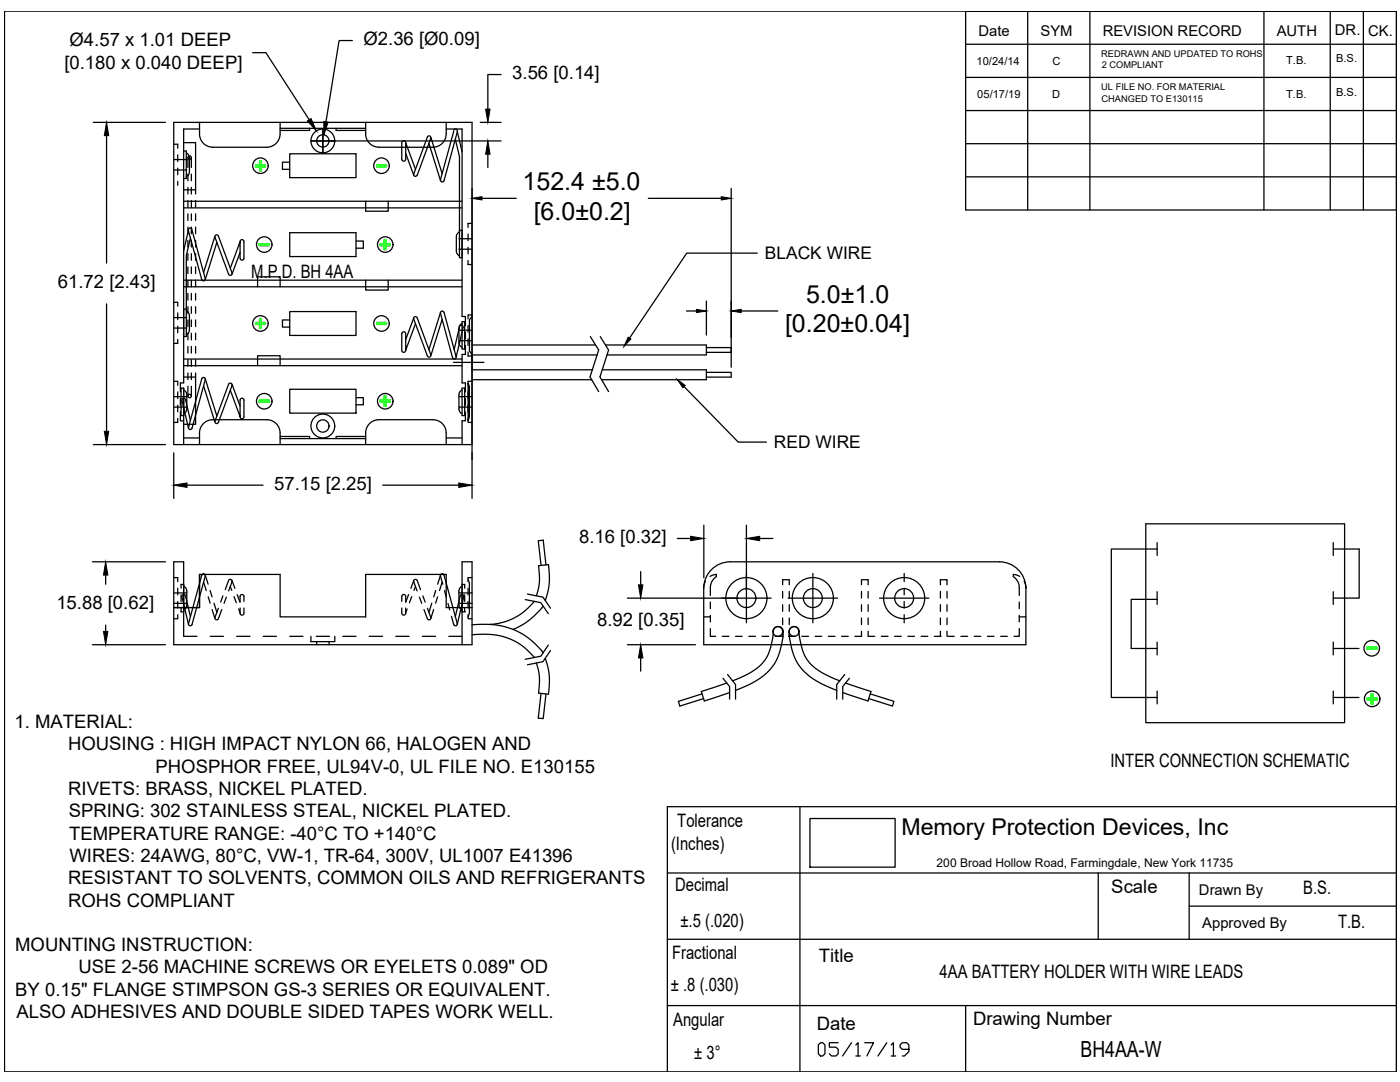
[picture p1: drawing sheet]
<svg xmlns="http://www.w3.org/2000/svg" width="279mm" height="216mm" viewBox="0 0 279 216" stroke-linecap="round" stroke-linejoin="round" font-family="sans-serif">
<!-- layer: 0__1_ -->
<g fill="none" stroke="#000" stroke-width=".25">
<path d="M192.7 8.8h86M192.7 15.4h86M205.1 2.2v39.7M217.5 2.2v39.7M252.2 2.2v39.7M265.5 2.2v39.7M272.1 2.2v39.7M278.7 2.2v211.7M34.7 24.4h59.5v64.3h-59.5zM34.7 33.9h2.6M34.7 31.8h2.6M34.7 28.8h.8v.8"/>
<path d="M35.5 30.9v1.3M35.5 33.5v1.4M35.5 36.2v.8M36.7 28.5h2.3v9.4h-2.3M36.7 30.1h.5v5.5h-.5M37.2 30.5a1.05 1.05 0 0 1 .6 1v2.8M37.5 31.5v1.9M37.5 34.7v1.4M37.5 37.4v1.3M37.8 34.3a1.05 1.05 0 0 1-.6 1M38.2 31.5v1.9M38.2 34.7v1.4"/>
<path d="M38.2 37.4v1.3M39 37.9v.8M39.8 24.4a4.8 4.8 0 0 0 .6 4 2.69 2.69 0 0 0 2.1 1h10.8a2.64 2.64 0 0 0 2.6-2.7v-2.3M39.8 25.7h-3.1v50.7h-.7v1.8M55.9 25.6h17.1M57.8 30.7h13.2v4.7h-13.2zM57.8 32.4h-1.4v1.4h1.4M61.8 25.6v.4h-5.9M67.1 25.6v.4h5.9M73 24.4a4.8 4.8 0 0 0 .6 4 2.69 2.69 0 0 0 2 1h10.8a2.64 2.64 0 0 0 2.6-2.7l.1-2.3M80.2 28.4a.39 .39 0 0 1 .4-.3 .39 .39 0 0 1 .4 .3M80.2 28.5v3.3a.39 .39 0 0 0 .4 .4 .39 .39 0 0 0 .4-.4v-3.3l1.9 5.3"/>
<path d="M81 30.6l1.6 4.4M85.3 27.3a.37 .37 0 0 1 .5-.2 .37 .37 0 0 1 .2 .5l-2.7 7.4a.37 .37 0 0 1-.5 .2 .37 .37 0 0 1-.2-.5l2.7-7.3M85.6 28.6l2.3 7.5M86 27.5l2.2 7.1M89.1 25.7h3.1v37.5h.7v1.8M90.5 26a.37 .37 0 0 1 .5-.3 .37 .37 0 0 1 .3 .5l.9 4.1M90.6 26.2l-2.7 9.6M90.9 27.8l.8 3.5v15a1.05 1.05 0 0 0-.6 1v2.8a1.05 1.05 0 0 0 .6 .9M91.3 26.4l-2.7 9.6a.37 .37 0 0 1-.4 .3 .37 .37 0 0 1-.3-.5M192.7 22.1h86M192.7 28.7h86M192.7 35.3h86"/>
<path d="M36.7 40.2h55.5M36.7 41.5h55.5M36.7 55.9h55.5M36.7 57.2h55.5M37.5 40v1.4M37.5 42.7v1.3M37.5 45.3v1.3M37.5 48v1.3M37.5 50.6v1.3M37.5 53.3v1.3M37.5 55.9v1.3M37.5 58.6v1.3"/>
<path d="M38 47.5l-.8 3.5v10.7M38.2 40v1.4M38.2 42.7v1.3M38.2 45.3v1.3M38.2 48v1.3M38.2 50.6v1.3M38.2 53.3v1.3M38.2 55.9v1.3M38.2 58.6v1.3M38.3 45.7a.37 .37 0 0 0-.4-.2 .37 .37 0 0 0-.3 .4l-.9 4.1M38.3 45.9l2.7 9.7a.37 .37 0 0 1-.3 .4 .37 .37 0 0 1-.4-.2l-2.7-9.7M39 40v1.4"/>
<path d="M39 42.7v1.3M39 45.3v1.3M39 48v1.3M39 50.6v1.3M39 53.3v1.3M39 55.9v1.3M39 58.6v1.3M42.9 47.2l-2.3 7.2M43.3 48.4l-2.3 7.4M45.6 54.7a.37 .37 0 0 0 .5 .2 .37 .37 0 0 0 .2-.4l-2.7-7.4a.36 .36 0 0 0-.5-.2 .36 .36 0 0 0-.2 .4l2.7 7.4M47.9 50.3l-1.6 4.4M47.9 48.2a.39 .39 0 0 1 .4-.4 .39 .39 0 0 1 .4 .4"/>
<path d="M48.7 48.2v3.3a.39 .39 0 0 1-.4 .4 .39 .39 0 0 1-.4-.4v-3.3l-1.9 5.3M51.4 57.2v-2h4.5v2M57.8 46.4h13.2v4.8h-13.2zM71 48.1h1.5v1.4h-1.5M73 40.2v1.9h4.5v-1.9M73 55.9v2h4.5v-2M91.6 49.7h2.6M91.6 47.6h2.6M92.2 45.9h-.5v5.5h.5M93.4 52v.8h.8M93.4 46.7v1.3M93.4 49.3v1.4"/>
<path d="M94.2 44.6h-.8v.8M278.7 41.9h-86v-39.7h86h-277.8v211.7h277.8M34.7 60.3h.8v.8M34.7 76.1h.8v.8M34.7 79.1h2.6M34.7 63.4h2.6M34.7 65.5h2.6M35.5 62.4v1.4M35.5 65.1v1.3M35.5 67.7v.8h-.8M35.5 78.2v1.3M36 79.5v1.3"/>
<path d="M36.1 77.5h.6v5.4h-.6zM36.3 79.9a.37 .37 0 0 1 .3-.4 .37 .37 0 0 1 .4 .2l1 4.2M36.3 79.9l1.3 5.5M36.6 77.8a1.05 1.05 0 0 1 .7 1v2.8M36.7 77.5v11.2M36.7 73h55.5M36.7 71.6h55.5M36.7 61.7h.5M36.7 75.2h2.3M37.2 62a1.09 1.09 0 0 1 .6 1v2.8a1.05 1.05 0 0 1-.6 1M37.2 61.7v5.5h-.5M37.5 61.2v1.3"/>
<path d="M37.5 63.8v1.4M37.5 66.5v1.3M37.5 69.1v1.4M37.5 71.8v1.3M37.5 74.4v1.3M37.5 77.1v1.9M38.2 61.2v1.3M38.2 63.8v1.4M38.2 66.5v1.3M38.2 69.1v1.4M38.2 71.8v1.3M38.2 74.4v1.3"/>
<path d="M38.2 77.1v1.9M39 75.2v9.5h-2.3M39 61.2v1.3M39 63.8v1.4M39 66.5v1.3M39 69.1v1.4M39 71.8v1.3M39 74.4v.8M40.6 77l2.3 7.1M41 75.6l2.3 7.4M45.7 76.5a.37 .37 0 0 1 .5 0 .37 .37 0 0 1 .1 .4l-2.7 7.4a.37 .37 0 0 1-.5 .2 .37 .37 0 0 1-.2-.5zM46 77.9l1.9 5.2v-3.3a.39 .39 0 0 1 .4-.3 .39 .39 0 0 1 .4 .3v3.3"/>
<path d="M46.3 76.7l1.6 4.3M51.4 73v-2h4.5v2M57.8 62.2h13.2v4.7h-13.2zM57.8 63.8h-1.4v1.5h1.4M57.8 77.7h13.2v4.7h-13.2zM71 79.3h1.5v1.5h-1.5M82.6 63.4l-1.6 4.4M82.9 64.6l-1.9 5.3v-3.3a.39 .39 0 0 0-.4-.4 .39 .39 0 0 0-.4 .4v3.3a.39 .39 0 0 0 .4 .4 .39 .39 0 0 0 .4-.4M86 70.8a.37 .37 0 0 1-.2 .4 .37 .37 0 0 1-.5-.2M86 70.8l-2.7-7.4a.37 .37 0 0 0-.5-.2 .37 .37 0 0 0-.2 .5l2.7 7.3M87.9 62.3l-2.3 7.5M88.2 63.7l-2.2 7.2"/>
<path d="M91.6 79.1h2.6M91.6 68h2.6M91.6 65.9h2.6M92.2 77.8a1.05 1.05 0 0 0-.6 1v2.8M92.2 64.5a1.05 1.05 0 0 0-.6 1v2.8a1.05 1.05 0 0 0 .6 1M92.2 64.2h.5v5.5h-.5zM92.2 77.5h.5v5.4h-.5zM92.4 65.3a.37 .37 0 0 0-.3-.4 .37 .37 0 0 0-.4 .3l-1.1 4.5M92.4 65.3l-1.4 5.9-2.4-8.9a.37 .37 0 0 0-.4-.2 .37 .37 0 0 0-.3 .4l2.4 8.9a.37 .37 0 0 0 .5 .2 .37 .37 0 0 0 .2-.4M92.9 68.9v1.8h-.7v5.7h.7v1.8M92.9 66.3v1.3M92.9 79.5v1.3"/>
<path d="M93.4 76.4l.3 .8v6l-.3 .7zM93.4 65v1.3M93.4 67.6v1.3M93.4 70.2v.8h.8M93.4 78.2v1.3M94.2 63.1l-.5 .7v6.3l.5 .6M94.2 62.8h-.8v.8M94.2 76.1h-.8v.8M34.7 81.2h2.6M35.5 80.8v1.4M35.5 83.5v.8h-.8M36 82.2v1.8h.7"/>
<path d="M36.7 87.4h3.1M37.3 81.6a1.05 1.05 0 0 1-.7 1M38.3 85.4a.37 .37 0 0 1-.4 .3 .37 .37 0 0 1-.3-.5l2.7-9.6a.36 .36 0 0 1 .4-.3 .36 .36 0 0 1 .3 .5l-2.7 9.6M39.8 88.7a4.8 4.8 0 0 1 .6-4 2.64 2.64 0 0 1 2.1-1h10.8a2.64 2.64 0 0 1 2.6 2.7v2.3M47.9 83.2a.39 .39 0 0 0 .4 .4 .39 .39 0 0 0 .4-.4M55.9 87.1h5.9v.4M55.9 87.5h17.1M73 88.7a4.8 4.8 0 0 1 .6-4 2.64 2.64 0 0 1 2-1h10.8a2.64 2.64 0 0 1 2.6 2.7l.1 2.3M73 87.1h-5.9v.4M89.1 87.4h3.1M91.6 81.6a1.05 1.05 0 0 0 .6 1M91.6 81.2h2.6"/>
<path d="M92.9 82.2v1.8h-.7v4.7M93.4 83.5v.8h.8M93.4 80.8v1.4M34.7 115.3h.8v.7M34.7 118.3h2.6M35.5 117.4v1.3M36.1 117.4v-.8h.6v10.4h2.6M36.1 118.7v1.3M36.6 117a1.05 1.05 0 0 1 .7 .9v2.9M39.8 114.6v6.6h-5.1h5.1zM39.8 114.6h16.1v8.5h17.1v-8.5h16.1v6.6h5.1M40.6 116.2l.6 1.6"/>
<path d="M41 114.7l.5 1.9M41.6 119.1l.3 1.3M41.9 117.8l.4 1.3M44.5 118.9l-.5 1.2M45 117.7l.6-1.9a.37 .37 0 0 1 .5-.2 .37 .37 0 0 1 .2 .5l-.7 1.8M45.2 119.2l-.5 1.2M46 117l.3 .8M46.3 115.8l.6 1.6M46.7 119l.5 1.3M47.3 118.6l.6 1.6M47.9 120v-1a.39 .39 0 0 1 .4-.4 .39 .39 0 0 1 .4 .4v1M80.2 120v-1a.39 .39 0 0 1 .4-.4 .39 .39 0 0 1 .4 .4v1"/>
<path d="M81.5 118.6l-.5 1.6M82.2 119l-.5 1.3M82.6 115.8l-.6 1.6M82.9 117l-.3 .8M83.7 119.2l.5 1.2M83.9 117.7l-.6-1.9a.37 .37 0 0 0-.5-.2 .37 .37 0 0 0-.2 .5l.6 1.8M84.4 118.9l.5 1.2M87 117.8l-.4 1.3M87.3 119.1l-.4 1.3M87.9 114.7l-.6 1.9M88.2 116.2l-.5 1.6M88.4 116.6l-.5-1.7a.37 .37 0 0 1 .3-.4 .37 .37 0 0 1 .4 .3l2.7 9.6a.37 .37 0 0 1-.3 .5 .37 .37 0 0 1-.5-.3"/>
<path d="M88.7 117.9l.4 1.2M91.6 118.3h2.6M92.2 117a1.05 1.05 0 0 0-.6 .9v2.9M92.2 116.6h.5v.8M92.7 118.7v1.3M93.4 115.6l.3 .7v6.1l-.3 .7M93.4 117.4v1.3M94.2 115.3h-.8v.7M140.8 116l-.4 1.3M141.7 115l1.3-.4v.5a2.63 2.63 0 0 0-1.2 2.2v1.5M144 119.4h9.9M149 114.4v9.9"/>
<path d="M156.2 116.7v-1h1.3v1M156.2 118v1.3M157.3 119.4h9.8M157.5 118v1.3M162.2 114.4v9.9M171.9 116.7v-1h1.4v1M171.9 118v1.3M173.3 118v1.3M175.5 119.4h9.9M180.4 114.4v1.6M180.4 117.4v1.3M187.7 116.7v-1h1.3v1"/>
<path d="M187.7 118v1.3M189 118v1.3M203.5 115l-1.3-.4v.5a2.66 2.66 0 0 1 1.2 2.2v1.5M204.4 116l.3 1.3M204.7 117v11.6h-64.3v-11.2a5.3 5.3 0 0 1 5.3-5.3h53.7a5.3 5.3 0 0 1 5.3 5.3M228.7 104.5h39.6v39.7h-39.6zM230.9 119.6h-5.1v9.8h5.1M230.9 109.6h-9.1v29.6h9.1M230.9 108.3v2.5M230.9 118.1v2.5M266.1 109.6h5.2v9.7h-5.2M266.1 108.3v2.5"/>
<path d="M266.1 118.1v2.5M34.7 120.4h2.6M35.5 120v1.3M35.5 122.7v.8h-.8M36.1 121.3v.8h.6v-10h-2v16.5h59.5v-16.5h-2v16.5M37.3 120.8a1.05 1.05 0 0 1-.7 .9M38 123l-1-4.1a.37 .37 0 0 0-.4-.3 .37 .37 0 0 0-.3 .5l1.3 5.5M38.3 124.6a.37 .37 0 0 1-.4 .3 .37 .37 0 0 1-.3-.5l2.7-9.6a.36 .36 0 0 1 .4-.3 .36 .36 0 0 1 .3 .4l-2.7 9.7M41.9 127h2.7M42.3 121.6l.6 1.7M42.7 120.4l.6 1.8M43.6 121.4l-.7 1.8a.36 .36 0 0 0 .2 .5 .36 .36 0 0 0 .5-.3l.7-1.8"/>
<path d="M47.2 127h2.7M47.9 122.3a.39 .39 0 0 0 .4 .4 .39 .39 0 0 0 .4-.4M47.9 121.3v1l-.3-.8M48.7 121.3v1M52.5 127h2.7M57.8 127h2.7M62.1 127v1h4.7v-1M63.1 127h2.7M63.2 128v.6M65.7 128v.6M68.4 127h2.6M73.7 127h2.6"/>
<path d="M79 127h2.6M80.2 122.3a.39 .39 0 0 0 .4 .4 .39 .39 0 0 0 .4-.4M80.2 121.3v1M81 121.3v1l.3-.8M84.3 127h2.6M85.3 121.4l.7 1.8a.36 .36 0 0 1-.2 .5 .36 .36 0 0 1-.5-.3l-.7-1.8M86.2 120.4l-.6 1.8M86.5 121.6l-.5 1.7M89.4 120.4l.4 1.3M89.6 127h2.6M90.1 123l.5 1.6M90.9 123l.9-4.1a.37 .37 0 0 1 .5-.3 .37 .37 0 0 1 .3 .5l-1.3 5.5"/>
<path d="M91.6 120.8a1.05 1.05 0 0 0 .6 .9M91.6 120.4h2.6M92.2 122.1h.7M92.7 121.3v.8M93.4 122.7v.8h.8M93.4 120v1.3M140.4 123.1h1.4M141.8 125.4v1.6h1M141.8 120.1v1.4M141.8 122.8v1.3M144.1 127h1.4M146.8 127h1.3"/>
<path d="M149.4 127h1.4M152.1 127h1.3M154.7 127h1.4M156.2 120.7v1.3M156.2 123.3v1.3M156.2 126v1M157.4 127h1.3M157.5 120.7v1.3M157.5 123.3v1.3M157.5 126v1M160 127h1.3M162.7 127h1.3"/>
<path d="M165.3 127h1.3M168 127h1.3M171.9 120.7v1.3M171.9 123.3v1.3M171.9 126v1h-1.3M173.3 120.7v1.3M173.3 123.3v1.3M173.3 126v1h1.3M175.9 127h1.3M178.5 127h1.4M180.4 120v1.3M180.4 122.7v1.6"/>
<path d="M181.2 127h1.3M183.8 127h1.4M186.5 127h1.3M187.7 120.7v1.3M187.7 123.3v1.3M187.7 126v1M189 120.7v1.3M189 123.3v1.3M189 126v1M189.1 127h1.4M191.8 127h1.3M194.4 127h1.3"/>
<path d="M197.1 127h1.3M199.7 127h1.3M203.4 125.4v1.6h-1M203.4 123.1h1.3M203.4 120.1v1.4M203.4 122.8v1.3M230.9 128.1v2.6M230.9 137.9v2.6M266.1 128.1v2.6M266.1 137.9v2.6M266.1 139.2h5.1M266.1 129.4h5.1"/>
<path d="M133.2 174.2h145.5M159.6 161v52.9M219.2 174.2v13.2M237.3 174.2v13.2M133.2 187.4h145.5M237.3 180.8h41.4M133.2 213.9v-52.9h145.5v52.9M133.2 200.7h145.5M192.7 200.7v13.2"/>
<circle cx="37.8" cy="31.5" r=".34"/>
<circle cx="52" cy="33.1" r="1.55"/>
<circle cx="64.4" cy="28.1" r="2.38"/>
<circle cx="64.4" cy="28.1" r="1.23"/>
<circle cx="76.1" cy="33.1" r="1.55"/>
<circle cx="52.7" cy="48.8" r="1.55"/>
<circle cx="76.9" cy="48.8" r="1.55"/>
<circle cx="37.8" cy="79" r=".34"/>
<circle cx="52" cy="64.5" r="1.55"/>
<circle cx="76.1" cy="64.5" r="1.55"/>
<circle cx="52.7" cy="80.1" r="1.55"/>
<circle cx="64.4" cy="85" r="2.38"/>
<circle cx="64.4" cy="85" r="1.23"/>
<circle cx="76.9" cy="80.1" r="1.55"/>
<circle cx="149" cy="119.3" r="4.1"/>
<circle cx="149" cy="119.3" r="1.89"/>
<circle cx="162.2" cy="119.3" r="4.1"/>
<circle cx="162.2" cy="119.3" r="1.89"/>
<circle cx="180.4" cy="119.3" r="4.1"/>
<circle cx="180.4" cy="119.3" r="1.89"/>
<circle cx="155.2" cy="126" r=".97"/>
<circle cx="158.5" cy="126" r=".97"/>
<circle cx="273.8" cy="129.4" r="1.55"/>
<circle cx="273.8" cy="139.5" r="1.55"/>
</g>
<g fill="none" stroke="#0f0" stroke-width=".25">
<path d="M51 32.9h.1M51.1 32.9l-.1 .1M51.2 32.9l-.2 .2M51.3 33.3l.4-.4-.4 .4M51.3 32.9l-.3 .3M51.4 32.9l-.4 .4M51.5 32.9l-.5 .4M51.5 32.9l-.4 .4M51.6 32.9l-.4 .4 .4-.4M51.7 32.9l-.4 .4M51.8 33.9l.4-.3-.4 .4M51.8 32.6l.4-.4-.4 .4"/>
<path d="M51.8 32.1h.1M51.9 32.1l-.1 .1M52 32.1l-.2 .2M52 34.1h.1M52 33l.2-.2-.5 .5M52 32.8l.2-.1-.7 .6M52 32.7l-.6 .6 .4-.4M52 32.5l.2-.2-.4 .4M52 32.2l.1-.1-.3 .4M52 33.9l-.2 .2M52 33.5l-.2 .2M52 33.3l-.2 .2"/>
<path d="M52 32.8l-.5 .5M52 32.1l-.2 .3M52.1 32.1l-.3 .2M52.2 34.1h.1M52.2 34l-.1 .1M52.2 33.9l-.1 .2M52.2 33.9l-.2 .2M52.2 33.8l-.3 .3M52.2 33.7l-.3 .4 .1-.1M52.2 33.7l-.4 .4M52.2 33.5l-.4 .4M52.2 33.4l-.4 .4 .2-.2"/>
<path d="M52.2 33.4l-.2 .2M52.2 33.3l-.4 .5M52.2 32.8l-.5 .5M52.2 32.7l-.2 .2M52.2 32.7l-.6 .6M52.2 32.5l-.7 .8 .7-.8M52.2 32.4l-.4 .4M52.2 32.4l-.4 .5 .2-.3M52.2 32.3l-.4 .4zM52.2 32.1l-.4 .4 .4-.4M52.2 33.3l.5-.4-.4 .4M52.3 32.9l-.5 .5 .6-.5-.6 .5 .4-.5-.2 .2"/>
<path d="M52.4 32.9l-.4 .4M52.5 32.9l-.7 .6 .2-.2M52.5 32.9l-.7 .7 .2-.2M52.6 32.9l-.6 .6M52.7 32.9l-.3 .4M52.8 32.9l-.4 .4M52.9 32.9l-.4 .4M53 33.3h.1M53 33.2l-.1 .1M53 33.1l-.2 .2M53 32.9l-.3 .4M53 32.9l-.4 .4"/>
<path d="M75.1 32.9h.2l-.2 .1M75.2 32.9h-.1M75.3 33.3l.4-.4-.4 .4M75.3 32.9l-.2 .1M75.3 33.3l.5-.4-.3 .4M75.4 32.9l-.3 .2M75.5 32.9l-.4 .3M75.5 32.9l-.4 .4M75.6 33.3l.4-.4-.4 .4M75.6 32.9l-.4 .4 .4-.4M75.9 32.9l-.3 .4M76.1 32.9l-.4 .4"/>
<path d="M76.1 33.2l.5-.3-.4 .4M76.1 32.9l-.3 .4 .4-.4-.4 .4M76.1 33.1l-.1 .2M76.1 32.9l-.3 .4M76.2 32.9h-.1M76.3 32.9l-.4 .4M76.4 32.9l-.5 .4 .2-.2M76.4 32.9l-.4 .4 .5-.4M76.7 32.9l-.5 .4M76.7 32.9l-.4 .4M76.7 32.9l-.3 .4M76.8 32.9l-.3 .4 .4-.4-.4 .4"/>
<path d="M76.9 32.9l-.4 .4M77 32.9l-.3 .4M77.1 32.9l-.4 .4M77.1 33l-.2 .3 .2-.2-.1 .2 .1-.1M77.1 33l-.3 .3M77.1 32.9l-.3 .4 .3-.4M51.7 49h.1M51.7 48.9l.2 .1M51.7 48.8l.2 .2M51.7 48.8l.3 .2M51.7 48.7l.4 .3M51.7 48.6l.4 .4"/>
<path d="M51.8 48.6l.4 .4M51.8 48.6l.5 .4M52.1 48.6l.4 .4-.4-.4M52.1 48.6l.4 .4M52.2 48.6l.4 .4-.4-.4M52.3 49l-.4-.4 .5 .4M52.3 48.6l.4 .4M52.4 48.6l.4 .4M52.4 48.6l.3 .3M52.5 48.6l.4 .4M52.7 48.8l-.2-.2 .5 .4M52.7 48.7l.3 .3-.4-.4 .1 .1"/>
<path d="M52.7 48.7l.4 .3M52.7 49h.1M52.8 48.6l.4 .4-.4-.4M52.8 48.6l.5 .4M52.9 48.6l.4 .4M53 48.6l.3 .4M53 48.6l.5 .4M53.2 48.6l.4 .4M53.4 48.6l.3 .3M53.5 49l-.4-.4 .4 .4M53.5 48.6l.2 .2M53.6 48.6l.1 .2"/>
<path d="M53.7 48.6v.1M53.7 49l-.5-.4 .5 .4M75.9 49h.1M75.9 48.9v.1M75.9 48.8l.1 .2M75.9 48.8l.3 .2M75.9 48.6l.4 .4-.4-.4M75.9 48.6l.4 .4M76 48.6l.4 .4-.4-.4M76.1 48.6l.4 .4M76.2 49l-.3-.3 .3 .3M76.2 48.6l.4 .4"/>
<path d="M76.3 48.6l.6 .6M76.4 48.6l.7 .7M76.5 48.6l.6 .7M76.5 48.6l.4 .4M76.5 48.6l.6 .6zM76.6 48.6l.5 .5M76.7 49.8h.1M76.7 49.7l.1 .1M76.7 49.5l.2 .3M76.7 49.6l.2 .1M76.7 49.4l.3 .4M76.7 49.4l.4 .4"/>
<path d="M76.7 49.2l.2 .2M76.7 49l.2 .3M76.7 48.5l.2 .3M76.7 48.5l.2 .2M76.7 48.4l.2 .2M76.7 48.3l.2 .2M76.7 48.2l.2 .2M76.7 48.2l.8 .8M76.7 47.9l.4 .4M76.7 47.8l.4 .5zM76.8 49.8l-.1-.2 .2 .2M76.9 49.8h.1"/>
<path d="M76.9 49.7l-.2-.2 .3 .3M76.9 49.5l.2 .3-.4-.5 .4 .3M76.9 49.3l-.2-.1 .4 .3M76.9 48.8l-.3-.2 .5 .5M76.9 48.8l-.2-.2 .4 .4M76.9 48.5l.5 .5-.7-.7 .2 .3M76.9 48.3l.2 .2-.4-.4 .4 .4M76.9 48.3l-.2-.2 .4 .3M76.9 48.2l-.2-.2 .4 .4M76.9 47.9l-.1-.1 .1 .1M76.9 47.9h.1M76.9 47.8l.2 .1"/>
<path d="M76.9 49.2l.2 .2M76.9 49.1l.2 .3M76.9 48.9l.2 .2M76.9 48.6l.3 .4-.3-.3M76.9 48.7l.3 .3M76.9 48.6l.4 .4M76.9 48.5l.5 .5M76.9 47.9l.2 .3-.2-.2M76.9 47.8l.2 .3M76.9 47.9l.2 .2M77.1 49.5l-.2-.3 .2 .3M77.1 47.9h.1"/>
<path d="M77.1 48.6l.5 .4-.3-.4M77.3 48.6l.4 .4M77.4 48.6l.4 .4-.4-.4M77.5 48.6l.4 .4M77.6 48.6l.3 .3M77.7 48.6l.2 .1M77.7 49l-.3-.4 .4 .4M77.9 48.7h.1M51 64.7l.4-.3-.4 .3M51 64.4h.1M51.1 64.7l.5-.3-.4 .3M51.1 64.4l-.1 .1"/>
<path d="M51.2 64.4l-.2 .1M51.3 64.4l-.3 .2M51.5 64.4l-.5 .3M51.7 64.4l-.5 .3M51.7 64.4l-.4 .3 .4-.3M51.8 79.9h-.1M51.8 65l.6-.6-.6 .6M51.8 64.3l.4-.4-.8 .8M51.8 63.6h.1M51.8 79.9l-.1 .1M51.9 79.9l-.2 .1M51.9 63.6l-.1 .1"/>
<path d="M52 63.6l-.2 .2M52 65.5h.1M52 65.5l.2-.2-.3 .2M52 65.4l.2-.3-.4 .4M52 65.1l-.2 .3M52 64.7l.3-.3-.5 .5M52 64.6l.2-.2-.4 .4zM52 64.3l.2-.1-.6 .5M52 64.2l.2-.1-.7 .6M52 64l-.2 .3M52 79.9l-.3 .2M52.1 63.6l-.3 .3"/>
<path d="M52.1 65.5h.1M52.1 63.6l-.3 .4 .4-.4M52.2 65.5h.1M52.2 65.2l-.3 .3M52.2 65.1l-.4 .4M52.2 65l-.4 .4 .2-.2M52.2 64.9l-.4 .4 .4-.4-.2 .2M52.2 64.3l-.5 .4M52.2 64.2l-.5 .5M52.2 64l-.7 .7M52.2 63.8l-.4 .4M52.2 63.7l-.4 .5 .2-.3-.2 .2"/>
<path d="M52.2 63.7l-.4 .4M52.2 65.4l-.1 .1M52.2 65.4l-.2 .1M52.2 65.1l-.2 .2M52.2 64.2l-.2 .2M52.2 64l-.2 .2M52.2 63.9l-.2 .2M52.2 79.9l-.5 .4M52.3 79.9l-.4 .4 .5-.4-.3 .4M52.3 64.7l.5-.3-.5 .3M52.4 64.4l-.6 .5M52.4 64.7l.5-.3-.4 .3"/>
<path d="M52.4 64.4l-.4 .4M52.5 79.9l-.3 .4M52.5 64.4l-.7 .7M52.5 64.4l-.7 .7 .2-.3M52.6 64.4l-.8 .7M52.6 64.4l-.8 .8 .4-.4M52.7 64.4l-.5 .3M52.7 79.9l-.4 .4M52.7 80l-.2 .3 .2-.3M52.8 64.4l-.4 .3M52.8 79.9l-.4 .4M52.9 79.9l-.5 .4"/>
<path d="M53 64.4l-.5 .3M53 79.9l-.5 .4 .2-.2M53 64.7h.1M53 64.5l-.3 .2M53 64.4l-.3 .3 .3-.2M53 64.4l-.4 .3M53 64.7h-.1M53 64.6l-.1 .1M53 64.6l-.2 .1M53.1 79.9l-.4 .3M53.2 79.9l-.4 .4M53.3 79.9l-.3 .4"/>
<path d="M53.4 79.9l-.3 .4M53.5 79.9l-.4 .4 .4-.4M53.6 79.9l-.3 .4M53.7 79.9l-.4 .4M53.7 80l-.3 .3 .3-.3M75.1 64.7l.5-.3-.4 .3M75.1 64.4h.2l-.2 .1M75.2 64.4h-.1M75.3 64.4l-.2 .1M75.4 64.4l-.3 .2M75.5 64.4l-.4 .3M75.5 64.7l.5-.3-.4 .3"/>
<path d="M75.6 64.7l.4-.3-.4 .3M75.7 64.4l-.5 .3M75.7 64.4l-.4 .3 .5-.3M75.8 64.4l-.4 .3 .5-.3M75.9 79.9h.1M76 79.9h-.1M76 79.9l-.1 .1M76.1 64.4l-.4 .3M76.1 64.7l.5-.3-.4 .3M76.1 64.6l-.1 .1M76.2 79.9l-.3 .2 .3-.2M76.2 64.4l-.4 .3 .3-.3"/>
<path d="M76.2 79.9l-.3 .4M76.3 64.4l-.4 .3 .2-.2M76.3 79.9l-.4 .4M76.4 64.4l-.5 .3 .2-.1M76.4 64.4l-.4 .3 .5-.3M76.5 79.9l-.4 .4M76.6 79.9l-.4 .4M76.7 64.4l-.5 .3M76.7 79.9l-.5 .4M76.7 64.4l-.4 .3M76.7 79.1h.1M76.7 64.4l-.3 .3"/>
<path d="M76.7 64.7l.4-.3-.3 .3M76.8 79.1l-.1 .1M76.9 64.4l-.5 .3M76.9 79.1l-.2 .1M76.9 64.4l-.4 .3 .4-.3M76.9 79.1h.1M76.9 79.1l-.2 .2M76.9 79.2l-.2 .3M76.9 79.9l.2-.2-.5 .6M77 64.4l-.3 .3M77 79.1l-.3 .3 .2-.2M77 79.1l-.1 .1"/>
<path d="M77.1 79.1l-.2 .1M77.1 64.4l-.4 .3M77.1 79.1l-.4 .4M77.1 79.1l-.4 .5 .2-.2M77.1 79.2l-.4 .5 .4-.4M77.1 79.3l-.4 .4M77.1 79.4l-.4 .4M77.1 79.5l-.8 .8M77.1 79.5l-.7 .8M77.1 79.6l-.7 .7M77.1 79.7l-.6 .6M77.1 79.8l-.4 .5"/>
<path d="M77.1 79.6l-.2 .2M77.1 79.8l-.2 .2M77.1 64.7h.1M77.1 64.5l-.2 .2h.2M77.1 64.4l-.3 .3 .3-.2M77.2 79.9l-.5 .5M77.2 79.9l-.5 .4M77.3 79.9l-.6 .5M77.4 79.9l-.7 .7 .7-.7-.5 .5M77.5 79.9l-.6 .5M77.7 79.9l-.4 .4M77.7 79.9l-.3 .4"/>
<path d="M77.8 79.9l-.3 .4M77.9 79.9l-.3 .4M51.7 80.2l.4-.3-.4 .3M51.8 80.3l.4-.4-.3 .4M52.2 80.3l.4-.4-.4 .4M52.6 80.3l.4-.4zM52.7 80.1l-.1 .2M52.7 80.2l.5-.3-.4 .4M53.3 80.3l.4-.4-.3 .4M53.7 80.2l-.1 .1 .1-.2-.2 .2 .2-.3-.2 .3M53.7 80.2v.1M75.9 80l.2-.1-.2 .2"/>
<path d="M76 80.3l.4-.4-.4 .4M76.9 80.4l-.2 .2M76.9 80.4l-.2 .3M76.9 80.7l-.2 .2M76.9 80.8l.2-.2-.4 .4zM77 81.1l.1-.2-.1 .2M77.1 80.3l-.4 .5M77.1 80.4l-.4 .4 .4-.4-.2 .2M77.1 80.5l-.4 .4M77.1 80.6l-.4 .4M77.1 80.7l-.4 .4M77.1 80.7l-.3 .4"/>
<path d="M77.1 80.8l-.3 .3M77.1 80.3l-.2 .2M77.1 80.5l-.2 .2M77.1 80.9l-.2 .2M77.1 81l-.1 .1M77.1 81v.1M77.1 80.3l.5-.4-.3 .4M77.7 80.3l.2-.2-.1 .2M77.8 80.3h.1M77.9 80.1l-.3 .2M272.8 129.2h.1M272.9 139.4l.2-.1-.2 .2"/>
<path d="M272.9 139.3h.1M272.9 129.2l-.1 .1M273 129.2l-.2 .2M273 129.2l-.2 .3M273.1 129.6l.5-.4-.4 .4M273.1 139.3l-.2 .2M273.1 129.2l-.3 .3M273.2 139.3l-.3 .3M273.2 129.2l-.4 .4 .4-.4M273.2 129.6l.5-.4-.4 .4M273.2 139.3l-.3 .4 .4-.4-.4 .4M273.3 129.2l-.4 .4"/>
<path d="M273.4 139.3l-.4 .4M273.4 129.2l-.4 .4M273.4 139.3l-.3 .4M273.4 129.2l-.3 .4 .4-.4M273.5 139.3l-.4 .4 .5-.4M273.6 138.5l.4 .4M273.6 138.7l.4 .4-.4-.6 .4 .4M273.6 138.8l.4 .4M273.6 138.9l.4 .3M273.6 139l.4 .3M273.6 139.1l.4 .5M273.6 139.4l.1 .1"/>
<path d="M273.6 139.5l.4 .4M273.6 139.6l.4 .4M273.6 139.7l.4 .4-.4-.3M273.6 139.8l.4 .4M273.6 139.9l.4 .4M273.6 140l.4 .4M273.7 138.5l.3 .3M273.7 139.5l.3 .3M273.7 139.3l-.5 .4M273.7 139.7l.5-.4-.4 .4M273.7 139.3l-.3 .4M273.8 139.5l-.2-.2 .4 .5"/>
<path d="M273.8 129.2l-.5 .4M273.8 129.4l-.2 .2M273.8 138.5l.2 .3M273.8 138.5l.2 .2M273.8 139.3l-.4 .4 .5-.4M273.8 139.5l-.2-.2 .4 .4M273.8 139.6l.4-.3-.4 .4M273.8 139.3l-.3 .4M273.9 129.6l.5-.4-.4 .4M273.9 129.2l-.4 .4 .4-.4M273.9 138.5l.1 .1M273.9 129.2l-.3 .4 .4-.4"/>
<path d="M274 139.3l-.2 .1M274 139.5l-.4-.4 .4 .4M274 139.3l-.4 .4M274 138.5h.1M274 139.1l-.4-.4 .4 .5M274 139.4l-.4-.4 .4 .4M274.1 139.3l-.3 .2M274.1 129.2l-.4 .4M274.1 129.2l-.3 .4M274.3 139.3l-.5 .4M274.3 139.3l-.4 .4M274.4 139.3l-.4 .4"/>
<path d="M274.4 129.2l-.4 .4M274.5 139.3l-.5 .4-.4-.5 .3 .3M274.5 129.2l-.4 .4M274.5 139.3l-.4 .4M274.6 139.3l-.5 .4M274.6 129.2l-.4 .4M274.6 139.3l-.4 .4M274.7 129.2l-.4 .4M274.7 139.3l-.5 .4M274.7 139.3l-.4 .4 .4-.4M274.7 129.2l-.4 .4 .5-.4M274.8 129.5l-.1 .1"/>
<path d="M274.8 129.4l-.2 .2M274.8 129.3l-.3 .3M274.8 129.2l-.4 .4M274.8 139.3l-.4 .4M274.8 139.6v.1M274.8 139.6l-.1 .1M274.8 139.5l-.2 .2M274.8 139.4l-.3 .3M274.8 139.3l-.3 .4M273.6 140l.4 .5M273.6 140.2l.3 .3M273.6 140.3l.2 .2"/>
<path d="M273.6 140.4l.1 .1M273.8 140.5l-.2-.2 .2 .2M274 140.5l-.4-.4 .4 .4M274 140l-.4-.4 .4 .5"/>
</g>
<!-- layer: 0 -->
<g fill="none" stroke="#000" stroke-width=".25">
<path d="M50.4 10.5h2.7l8.6 13.4M70.3 8.1h-2.6l-2.6 16.2M100 14.9h-2.6v6.9M18.6 24.4h14.4M21.3 27.1v25.4M62.1 28.1h37.9M64.4 25.7v4.8M95.9 24.4h4.1M97.4 30.8v2.6M21.3 60.6v25.5M90.5 72.3h6.1M94.2 70.8v3"/>
<path d="M18.6 88.7h14.4M34.7 90.4v9.1M37.3 96.8h15.2M76.4 96.8h15.2M94.2 90.4v9.1M18.4 112.1h14.6M21.1 114.7v1.9M125.2 119.4h22.1M127.9 114.1v2.6M135.2 107.4h2.6M140.5 104.8v10.5M149 104.8v12.9"/>
<path d="M151.6 107.4h2.7M18.4 128.6h14.6M21.1 124.7v1.3M125.2 128.6h13.6M127.9 131.3v2.6"/>
</g>
<g fill="#000" stroke="#000" stroke-width=".2">
<path d="M21.3 24.4l.4 2.7h-.9zM61.3 24.1l.8-.4 1 2.4zM64.6 24.2l.9 .2-.9 2.5zM97.4 28.1l.4 2.7h-.9zM96.9 21.8h.9l-.4 2.6zM20.8 86.1h.9l-.4 2.6zM34.7 96.8l2.6-.4v.9zM91.6 96.4l2.6 .4-2.6 .5zM21.1 112.1l.4 2.6h-.8zM127.4 116.7h.9l-.4 2.7zM137.8 107l2.7 .4-2.7 .5zM149 107.4l2.6-.4v.9z"/>
<path d="M20.7 126h.8l-.4 2.6zM127.9 128.6l.4 2.7h-.9z"/>
</g>
<!-- layer: DIM -->
<g fill="none" stroke="#000" stroke-width=".25">
<path d="M94.2 37.6v54.1M96.2 39.6h6.8M129.4 39.6h14.5M145.9 37.6v35.7M151.1 50.5h-14l-11.5 17M94.2 68.8h24.7M94.2 70.8h25M94.2 73.8h24M94.2 75.8h23.9M117.8 67.2l1.7 2.6-1.7 5.4 1.7 2.9M119.8 67.2l1.7 2.6-1.8 5.4 1.8 2.9M120.2 73.8h20.8v2h-20.9"/>
<path d="M120.8 68.8h20.2v2h-19.9M136.5 77.1l10.8 11.1h5.7M137 62.1h2M141 69.4h4.9v.9h-4.9M141 74.3h4.9v1h-4.9M141 60.1v6.8M147.9 62.1h7.3M104.8 119.6l3.1 .7 1.5 2.2M105.3 118.5l3.1 .7 1.5 2.2M106.7 120a12.1 12.1 0 0 1-8.9 4.6M107 118.9l.4-1.1a11.7 11.7 0 0 0 .1-4.9l2-.2 .1 1.7a12.4 12.4 0 0 1-.8 5.4M109 112.7l-.6-4.9-1 .1 .6 4.9"/>
<path d="M94.2 124.7a15 15 0 0 1 11.9 3.2l1.7 1.6 .6 .8M94.2 126.7a13.8 13.8 0 0 1 9.6 1.9l1 .7 1.9 1.9M108 138.4l-.6 4.9 1 .1 .6-4.9M108.4 120.9a13.8 13.8 0 0 1-6 4.7M108.8 131.4l.3 .8a13.4 13.4 0 0 1 .4 6.3l-2-.2a11.2 11.2 0 0 0-.5-6M109.4 128.7l-1.5 2.2-3.1 .7M109.9 129.8l-1.5 2.2-3.1 .7M140.1 138.5l-4.7 1.4 .3 1 4.7-1.5M144.3 135.3l1.3 1.7v2.5M145 136.3l-5 1.7 .6 1.9 5-1.7M145.2 134.6l1.6 2v2.9M154.3 126.1a1 1 0 0 1 1-1.1 1 1 0 0 1 1 1.1"/>
<path d="M154.3 125.9a9.7 9.7 0 0 1-2.4 6.7l-.9 .8a17.2 17.2 0 0 1-4.8 2.5M156.3 125.9a11.1 11.1 0 0 1-3.7 8.8l-2.4 1.6-3.4 1.5M157.5 125.9a11.3 11.3 0 0 0 3.3 8.4l1.2 1 1.6 1 3.4 1.5M159.5 125.9a9.7 9.7 0 0 0 2.3 6.7l.9 .8a17.2 17.2 0 0 0 4.9 2.5M159.5 126.1a.99 .99 0 0 0-1.1-1.1 .99 .99 0 0 0-.9 1.1M168.6 134.6l-1.6 2v2.9M168.8 136.3l5 1.7-.6 1.9-5-1.7M169.5 135.3l-1.3 1.7v2.5M173.7 138.5l4.7 1.4-.3 1-4.7-1.5M161.6 163.3h17v9.7h-17z"/>
</g>
<path d="M94.2 39.6l2-.4v.7zM143.9 39.2l2 .4-2 .3zM125.4 67.3l.5 .4-1.4 1.4zM135.1 75.7l1.7 1.2-.5 .5zM139 61.7l2 .4-2 .3zM145.9 62.1l2-.4v.7z" fill="#000" stroke="#000" stroke-width=".2"/>
<text font-size="6.2" x="162.3" y="212">05/17/19</text>
<g font-size="5">
<text x="104.3" y="37.9">152.4 ±5.0</text>
<text x="106.5" y="43.9">[6.0±0.2]</text>
<text x="160.9" y="60.4">5.0±1.0</text>
<text x="156.7" y="66.3">[0.20±0.04]</text>
</g>
<text font-size="4.6" x="179.9" y="166.7">Memory Protection Devices, Inc</text>
<text font-size="4.4" x="215.6" y="210.9">BH4AA-W</text>
<g font-size="3.7">
<text x="13.9" y="9.3">Ø4.57 x 1.01 DEEP</text>
<text x="72.5" y="9.1">Ø2.36 [Ø0.09]</text>
<text x="12.9" y="13.7">[0.180 x 0.040 DEEP]</text>
<text x="102.2" y="15.8">3.56 [0.14]</text>
<text x="11.5" y="57.5">61.72 [2.43]</text>
<text x="50.2" y="55.4">M.P.D. BH 4AA</text>
<text x="54.7" y="97.8">57.15 [2.25]</text>
<text x="115.6" y="108.4">8.16 [0.32]</text>
<text x="11.2" y="121.6">15.88 [0.62]</text>
<text x="119.2" y="125">8.92 [0.35]</text>
<text x="2.9" y="145.2">1. MATERIAL:</text>
<text x="13.6" y="149.7">HOUSING : HIGH IMPACT NYLON 66, HALOGEN AND</text>
<text x="31" y="154.1">PHOSPHOR FREE, UL94V-0, UL FILE NO. E130155</text>
<text x="221.6" y="153">INTER CONNECTION SCHEMATIC</text>
<text x="13.6" y="158.6">RIVETS: BRASS, NICKEL PLATED.</text>
<text x="13.7" y="163.1">SPRING: 302 STAINLESS STEAL, NICKEL PLATED.</text>
<text x="13.8" y="167.5">TEMPERATURE RANGE: -40°C TO +140°C</text>
<text x="135.2" y="165">Tolerance</text>
<text x="13.8" y="172">WIRES: 24AWG, 80°C, VW-1, TR-64, 300V, UL1007 E41396</text>
<text x="133.9" y="169.7">(Inches)</text>
<text x="13.6" y="176.4">RESISTANT TO SOLVENTS, COMMON OILS AND REFRIGERANTS</text>
<text x="134.8" y="177.9">Decimal</text>
<text x="221.8" y="178.1">Scale</text>
<text x="260.1" y="178.4">B.S.</text>
<text x="13.6" y="180.9">ROHS COMPLIANT</text>
<text x="135.8" y="185">±.5 (.020)</text>
<text x="267.1" y="185.2">T.B.</text>
<text x="3" y="189.8">MOUNTING INSTRUCTION:</text>
<text x="134.1" y="191.3">Fractional</text>
<text x="163.4" y="192">Title</text>
<text x="15.6" y="194.2">USE 2-56 MACHINE SCREWS OR EYELETS 0.089&quot; OD</text>
<text x="133.9" y="197.7">± .8 (.030)</text>
<text x="187.5" y="195.2">4AA BATTERY HOLDER WITH WIRE LEADS</text>
<text x="3" y="198.7">BY 0.15&quot; FLANGE STIMPSON GS-3 SERIES OR EQUIVALENT.</text>
<text x="3.3" y="203.1">ALSO ADHESIVES AND DOUBLE SIDED TAPES WORK WELL.</text>
<text x="134.3" y="204.8">Angular</text>
<text x="163" y="205.4">Date</text>
<text x="194.2" y="204.6">Drawing Number</text>
<text x="138.5" y="211.3">± 3°</text>
</g>
<g font-size="3.5">
<text x="152.7" y="51.7">BLACK WIRE</text>
<text x="154.5" y="89.5">RED WIRE</text>
</g>
<g font-size="3">
<text x="195.3" y="7.1">Date</text>
<text x="207.6" y="7.1">SYM</text>
<text x="220.1" y="7.1">REVISION RECORD</text>
<text x="254.8" y="7.1">AUTH</text>
<text x="266.4" y="6.9">DR.</text>
<text x="273" y="7.1">CK.</text>
<text x="239.3" y="178.5">Drawn By</text>
<text x="239.9" y="185.1">Approved By</text>
</g>
<text font-size="2.4" x="186.9" y="172.9">200 Broad Hollow Road, Farmingdale, New York 11735</text>
<g font-size="2.2">
<text x="194.9" y="13">10/24/14</text>
<text x="210.1" y="13">C</text>
<text x="256.7" y="12.8">T.B.</text>
<text x="266.7" y="12.4">B.S.</text>
<text x="195" y="19.6">05/17/19</text>
<text x="210" y="19.6">D</text>
<text x="256.7" y="19.5">T.B.</text>
<text x="266.7" y="19.1">B.S.</text>
</g>
<g font-size="1.8">
<text x="219.8" y="11.4">REDRAWN AND UPDATED TO ROHS</text>
<text x="219.9" y="13.7">2 COMPLIANT</text>
<text x="219.8" y="18">UL FILE NO. FOR MATERIAL</text>
<text x="219.8" y="20.3">CHANGED TO E130115</text>
</g>
</svg>
